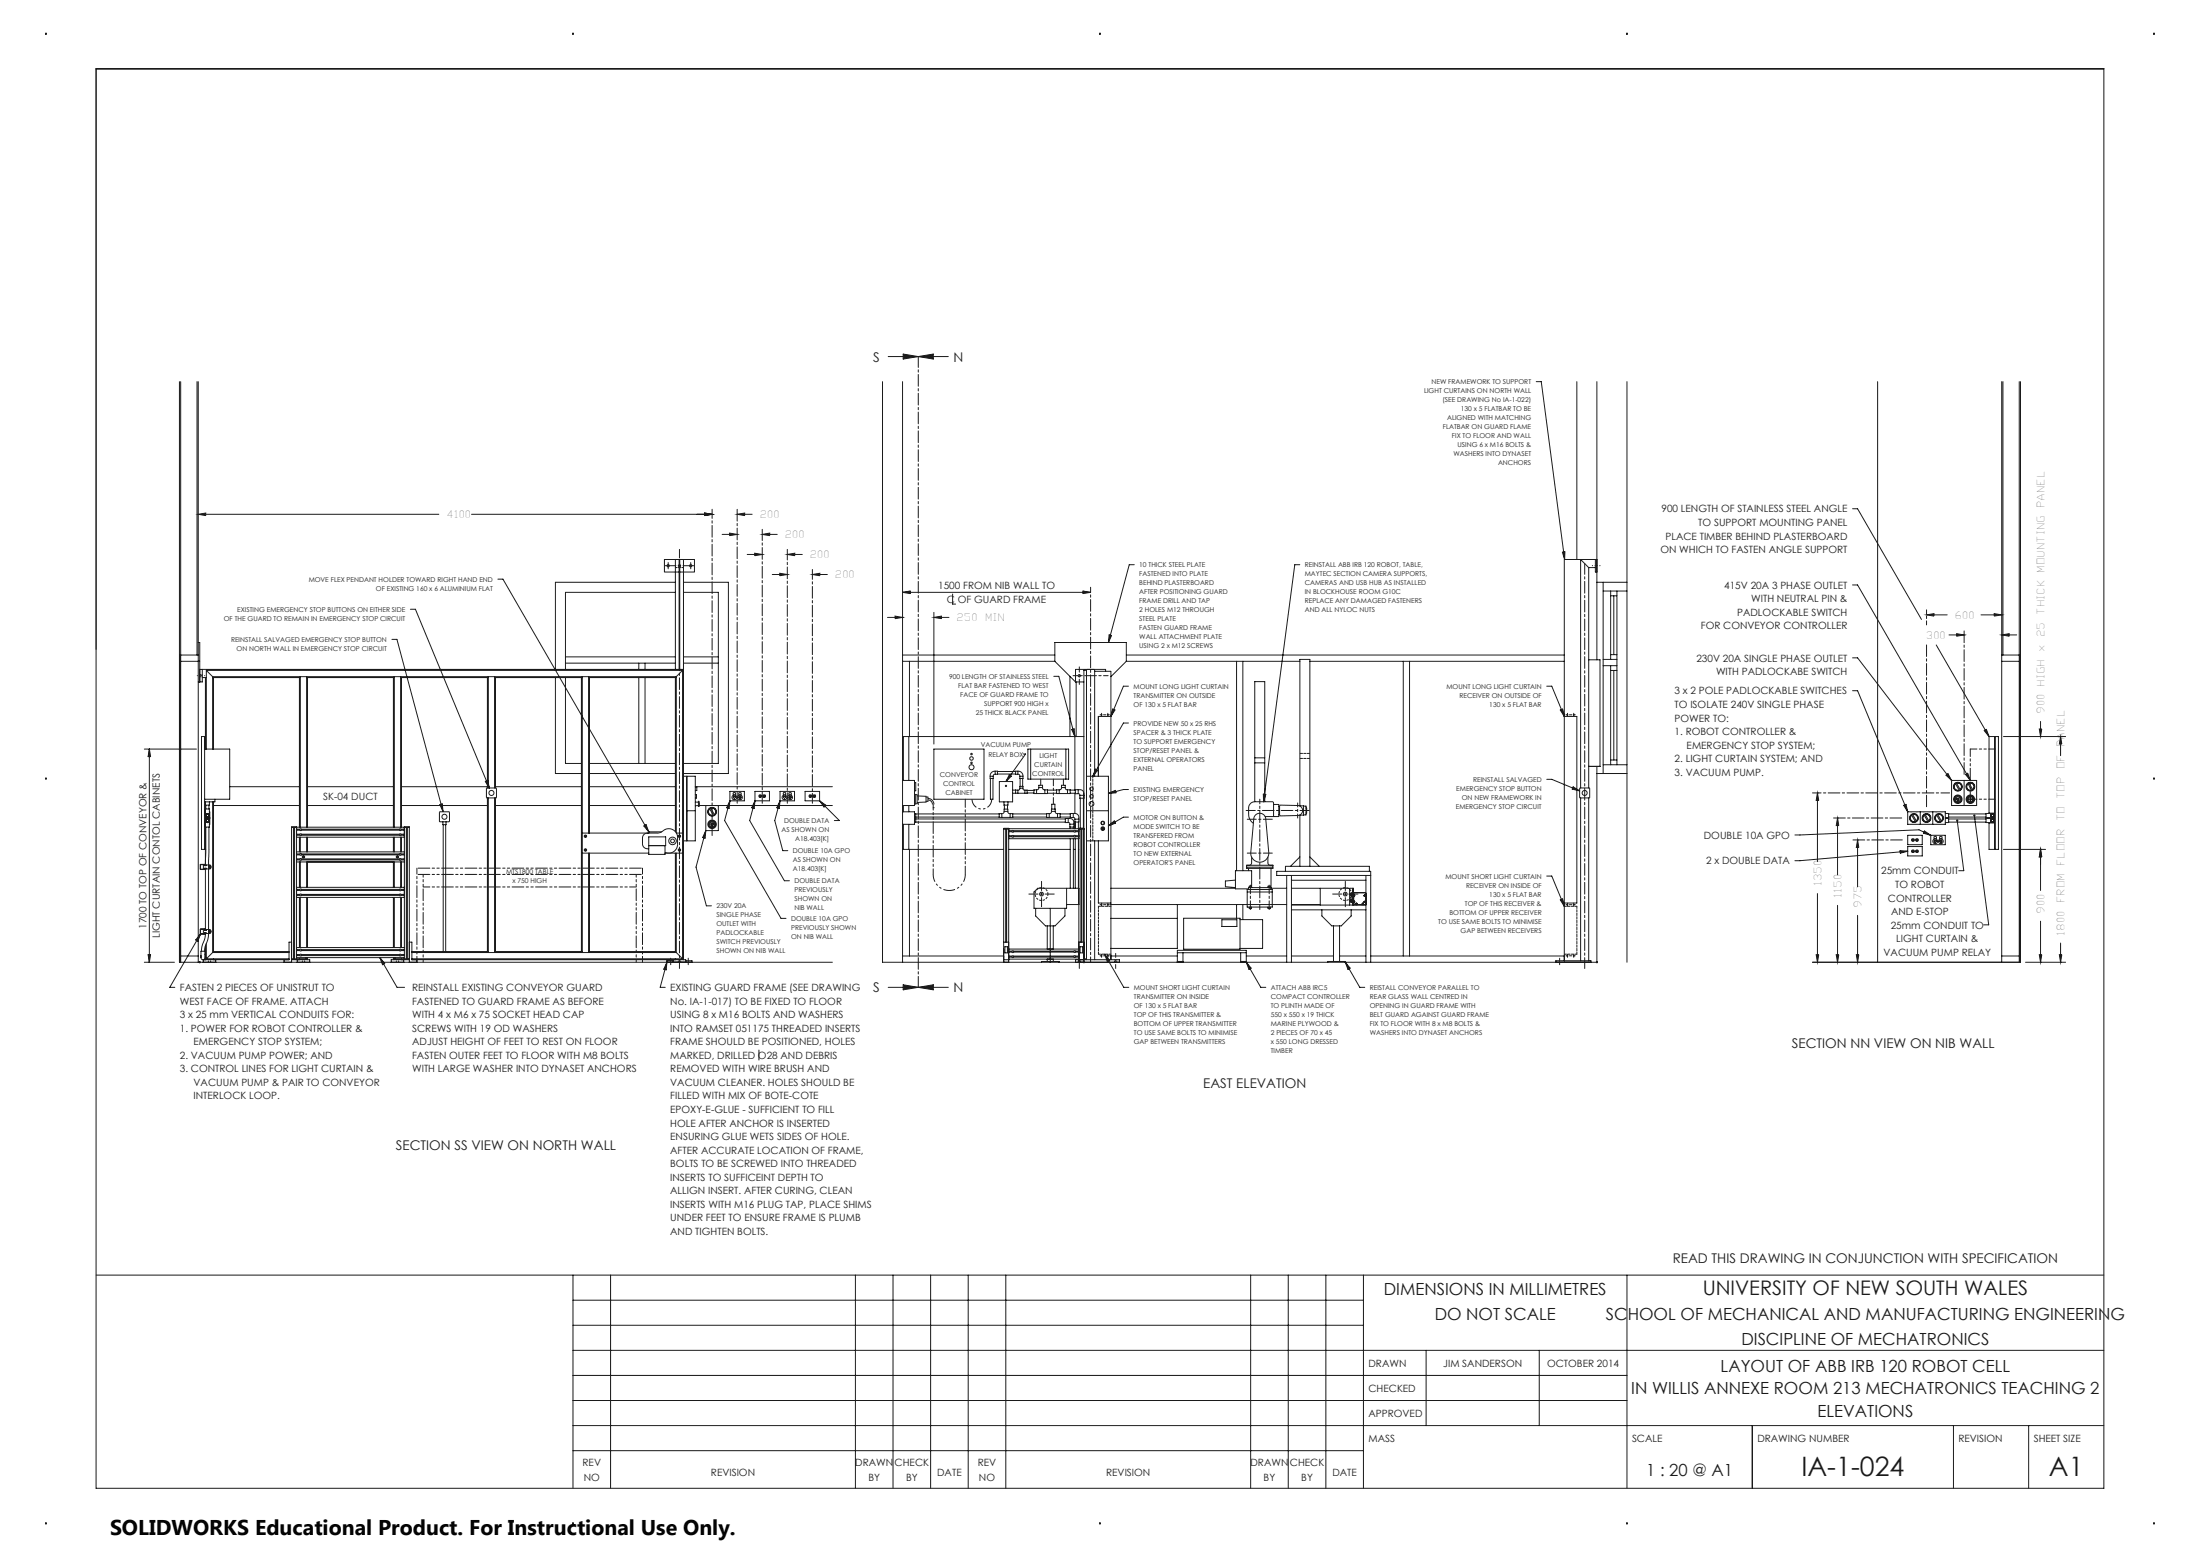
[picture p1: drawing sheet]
<svg xmlns="http://www.w3.org/2000/svg" width="1189mm" height="841mm" viewBox="0 0 1189 841" stroke-linecap="round" stroke-linejoin="round" font-family="sans-serif">
<g fill="none" stroke="#191924" stroke-width=".54">
<path d="M24 18h1M24 18l1 1M25 18v1M25 18l-1 1M309 18h1M309 18l1 1M310 18v1M310 18l-1 1M594 18h1M594 18l1 1M594 18v1M595 18l-1 1"/>
<path d="M879 18h1M879 18l1 1M879 18v1M880 18l-1 1M1164 18h1M1164 18v1M52 37h1085v767h-1085zM480 193h33M488 191v3l16-3v3zM97 206v314h353M98 206v314M106 206v148"/>
<path d="M107 206v314M477 206v314h387M488 206v314M830 206h3l13 96M852 206v96M863 206v150M879 206v314M1015 206v314M1082 206v314M1082 206v148M1091 206v314M1092 206v314h-112"/>
<path d="M1001 275h3l34 60M844 298h2v4zM269 313h3l79 136M359 302h16v7h-16zM365 315h-65v47M365 320h-59v42M365 302v60M367 302v60M369 302v216M369 315h25v103h-25M369 320h19v92h-19M488 320h101"/>
<path d="M488 320l4-1v2zM585 319l4 1-4 1zM613 305h-3l-11 42M702 305h-2l-17 128M846 302h17M846 302l-1 217M859 307h3M859 307v119M859 307l-5-5v124M862 302v7h1M863 315h16M866 315v103"/>
<path d="M866 319h13M870 319v37M874 319v94M1001 316h3l61 106M222 329h3l39 97M505 331v71M515 321v5h1M870 322h4M872 322v32M97 354h10M97 354v166M98 357h10"/>
<path d="M107 347h1v21M212 345h3l24 93M306 358h59M306 355h59M345 358v4M349 358v4M369 358h19M369 355h19M488 357h82M488 354h82M492 357v41M570 357l11 11"/>
<path d="M570 357v-10h39v10M599 343h2l-2 4zM609 357h94M609 354h236M609 357l-9 8M668 357v113M672 357v113M708 357h137M758 357v159M762 357v159M859 356h6v58h-6M866 360h8"/>
<path d="M866 356h8M870 360v53M870 354h4M1001 355h3l51 67M1046 348l29 50M1082 357h9M1082 354h10M1092 354v166M108 362h261l-4 4M109 362v6h-2M109 366h3M111 366v39"/>
<path d="M112 362h257v156M112 362v43M112 362l3 3M115 366h47M115 365v40M115 365h251v85h3M115 366v39M162 366v81M162 365v82M166 366h47M166 365v82M166 366v81"/>
<path d="M213 366v81M213 365v82M216 366h48M216 365v82M217 366v81M263 366v60M264 365v61M267 366h48M267 365v61M268 366v60M300 366v52h14M306 366v46h8"/>
<path d="M314 366v148M315 365v150M318 366h47M318 365v85M319 366v84M345 366v46M349 366v46M365 366v83M570 365h2l9 33M578 365v33M581 368h5M582 368v30"/>
<path d="M587 362h-1v158M588 362h-1v156M591 362h1v57M592 363h8v155M598 363v-1h-17v6M610 371h-3l-7 16M836 371h3l6 16M870 362h4M872 362v49M1001 373h3l27 65M111 398v61M111 398h-2v61h2"/>
<path d="M488 398h98M488 398v24M491 398v24M579 394h2v4zM581 398v29M600 387h-6v32M601 383h2l-3 4zM610 391h-3l-16 28M843 383h2v4zM845 387h7v101h-7M1072 395l2-1 1 4zM1075 398h5v61h-5v-15"/>
<path d="M1075 398v41M1078 398v61M1083 398h33M78 405h28M81 405v4h-1zM81 405v115M111 405h13v27h-13M319 418h46M319 412h46M369 419h7v35h-7M371 419v35M505 405h27v27h-27z"/>
<path d="M535 419h2M538 417v1M539 418h10M539 417h10M546 418l1 1-3 3zM549 417h1a2.6 2.6 0 0 1 3 2v1h-2v-2h-2zM550 417v1M551 419h2M553 407h1l-10 15M556 405h22v16h-22zM557 405v16M576 405v16"/>
<path d="M587 419h12v35h-12M592 415l1 1-2 3zM678 412h6M678 409h6M863 414v106M863 418h16M866 413h13M870 411h4M1052 419l1-1 2 4zM1062 418h1l2 4zM24 421h1M24 420l1 1"/>
<path d="M25 420v1M25 420l-1 1M111 437h2v10h-2M111 433v35M111 435v2M113 435v2M113 439v6M113 433v2h-2M115 433v82M115 435h47M116 432v1h-5M124 425h38"/>
<path d="M166 435h47M166 425h47M217 435h46M217 425h46M238 439l5-1v6h-5zM238 435l1-1v4zM262 422h2v4zM263 431h5M263 426h5M263 426v5M263 431v83M264 431v84"/>
<path d="M267 431v84M268 435h46M268 431v83M268 425h46M268 426v5M319 435h46M319 425h46M371 438h5M376 433h1M376 435h1M376 425h1v2h-1M376 425h74"/>
<path d="M376 429v2M378 436h.1M378 433h.1M378 433v3M378 435h72M381 435v14M384 437l2 3M384 437a1.9 1.9 0 0 0-1 2 1.9 1.9 0 0 0 3 1M384 436l2 4M384 437a1.9 1.9 0 0 1 3 1 1.9 1.9 0 0 1-1 2M388 435v14h-7M394 433l-2 10 30 53h3"/>
<path d="M394 427h8v6h-8zM394 433v4l-1-1zM396 430v1zM397 431v1zM397 430v1zM397 430h.1M400 430h.1M400 430l-1 1zM400 431v1zM400 430l1 1zM408 427h8v6h-8zM408 433v4l-2-1z"/>
<path d="M408 433l-3 10 19 33h3M410 430h1zM411 430h.1M413 430h.1M422 427h7v6h-7zM422 433l-3 10 4 16h3M422 433l-1 4-1-1zM423 431h.1M424 430h.1M424 430l-1 1M424 431v1zM424 430l1 1z"/>
<path d="M426 431h.1M427 430l-1 1zM427 431h.1M427 432h.1M427 431v1M427 430l1 1zM428 431h.1M435 427h8v6h-8zM438 430h.1M440 430h1h-1zM440 430h.1M443 433l11 10h-3"/>
<path d="M443 433l3 2-1 1zM488 422h6v13h-6M488 438h6v7h-6M488 435v3M491 435v3M494 440h46M494 423h1v4h-1M495 440v4M504 436h.1M535 420h2v-2h2v-1h-1a2.5 2.5 0 0 0-3 2v13h2v-12M540 422h7v11h-7zM541 439v3"/>
<path d="M543 433v2h2v-2M543 438h2M543 435v2M545 435v4h2v3h-7v-3h2l1-2h2M546 439v3M547 427h4v-2h2v2h2v1M547 440h19M549 427v1M550 427v1M551 426h2M551 420v5M553 420v5"/>
<path d="M554 427v1M555 427h4M559 427l2-1v-2h2l1 2 2 1v2h-7zM559 428h-12M560 427v2M561 425h2M565 427v2M566 439h2v-2h2l1 2h2v3h-7zM566 427h5M566 428h5M567 439v3M568 438h2"/>
<path d="M568 437v-3h2v3M571 427l2-1 1-2h2v2l2 1v2h-7zM572 439v3M572 427v2M573 440h5M574 425h2M577 427v2M578 427h3M578 428h3M580 439v3M581 428v11M581 439h-3v3h2h1v6"/>
<path d="M581 439l2 2v3h-2M583 427v2M584 430h2M584 431v16M586 431v16M586 429l-1-2h-4v2h2l1 2h2M587 438h12M599 429l4-2v1zM610 426h-3l-8 3M678 433v-65h6v65M678 433h10v8M678 433a3 3 0 0 0-3 3v4a6 6 0 0 0 2 5"/>
<path d="M683 429h1l-1 4zM688 435h3v6h-7M691 436h1M692 436v4M692 436v-1h9a2.7 2.7 0 0 1 3 3 2.7 2.7 0 0 1-3 2l-9 1v-1M702 435h2v5M703 435v-79h5v112M704 435h2v5h-4M706 436v3M836 421h3l15 6M850 425l4 2-4-1zM854 426h5v5h-5"/>
<path d="M854 426v5M854 431v88M859 431v88M1029 435l1-1 1 4zM1031 438h20v7h-20zM1034 440l2 4M1038 438v7M1040 440l3 4M1045 438v7M1047 440l2 4M1051 439h2v3h-2M1053 440h20"/>
<path d="M1055 422h13v13h-13zM1057 423l2 4M1057 423a1.9 1.9 0 0 0-1 3 1.9 1.9 0 0 0 3 1M1057 423a1.9 1.9 0 0 1 3 1 1.9 1.9 0 0 1-1 2M1058 431v1zM1058 432v1zM1058 431l1 1zM1062 422v13M1064 423l2 4M1064 423a1.9 1.9 0 0 0-1 3 1.9 1.9 0 0 0 3 1M1064 431a1.4 1.4 0 0 1 2 0 1.4 1.4 0 0 1 0 2l-2-1zM1064 423a1.9 1.9 0 0 1 3 1 1.9 1.9 0 0 1-1 2"/>
<path d="M1075 439h3M1078 439h-5v3h4M1164 421h1M1164 420v1M111 447v20M112 442h1M113 447v58l-1 5M158 447h2M159 447v71M160 447v71h-2M160 451h2M160 448h2"/>
<path d="M160 447h59M160 452h59M160 447h-2v73M162 452v8M163 451h53M163 448h53M166 452v8M213 452v8M216 452v8M217 451h2M217 448h2M217 452v8"/>
<path d="M219 447v71h2M219 447h2M219 447h2v73M220 447v71M239 444v1h2v-1M240 445v69M241 445v69M315 450h40l3-1a5 5 0 0 1 5-1 5 5 0 0 1 3 4v4a5 5 0 0 1-7 4M316 451l1 1zM317 459h.1M348 446l1-1 2 4zM350 450a2.7 2.7 0 0 0-3 3v3a2.7 2.7 0 0 0 3 2h1"/>
<path d="M351 457h9v-5h-9v9h8v-4M351 449v1M351 449h7M367 451v1zM367 459h.1M381 449l-5 19 6 21h2M381 449v4l-1-1zM384 445h.1M385 446h.1M385 445h.1M488 459h54M488 445v14"/>
<path d="M491 445v14M492 459v57M494 444h82M495 441h45M495 442h81M542 448h3M544 448v61M545 459h33M545 453h38M545 448v72M545 449h2M545 451h2"/>
<path d="M545 452h2M545 448h38M545 448h-3v72M547 441h19M548 451h32M548 449h32M548 452h32M573 441h5M576 442h2l2 1v4h-2v-3h-2zM577 442v2M578 445h2M578 447v1"/>
<path d="M578 453v27M580 459h1M580 447v1M580 453v27M581 442h2M581 444v4M581 453v27M581 449h2M581 451h2M581 452h2M583 459h.1M583 444v4"/>
<path d="M583 453v27M583 448v72M583 448h3M584 448v61M585 448v61M586 447l-3 1M586 447v1M592 454v64M594 454v34h6M596 447v1zM599 446l3-3 1 2zM610 441h-3l-8 5"/>
<path d="M679 440a3 3 0 0 1 3 0 3 3 0 0 1 2 2l2 18a5 5 0 0 1-5 6 5 5 0 0 1-5-6l2-18zM691 440h1M703 440v28M970 451l67-3 6 3M1027 459l4 1-4 1zM1031 451h8v5h-8zM1031 457h8v5h-8zM1031 460l-61 5M1033 440l2 4M1033 440a1.9 1.9 0 0 0 0 3 1.9 1.9 0 0 0 2 1M1033 453h1v1h-1zM1033 460h1z"/>
<path d="M1034 454h.1M1034 440a1.9 1.9 0 0 1 2 1 1.9 1.9 0 0 1 0 2M1036 453v1zM1036 460h.1M1040 440l2 4M1040 440a1.9 1.9 0 0 0 0 3 1.9 1.9 0 0 0 2 1M1040 449l3 2-3-1zM1041 440a1.9 1.9 0 0 1 2 1 1.9 1.9 0 0 1-1 2M1043 451h8v5h-8zM1045 454h.1M1046 455h.1M1046 454h1z"/>
<path d="M1047 440a1.9 1.9 0 0 0-1 3 1.9 1.9 0 0 0 3 1M1047 440a1.9 1.9 0 0 1 3 1 1.9 1.9 0 0 1-1 2M1048 454h.1M1049 454h-1zM1049 455h.1M1049 454h1M1051 442h2v2h-2M1053 441h20M1053 442h20M1053 444h20M1058 443l3 27h-2M1067 440l8 60h-3"/>
<path d="M1077 442h-4v2h5M1083 459h23M111 468l2-1a1.2 1.2 0 0 1 1 1 1.2 1.2 0 0 1-1 1h-2M111 467h.1M111 467v1M111 469h.1M111 467h-1v2M111 467h-3v2h3M111 468v-1h-3v3h3v-1M111 469v33M113 468h1v1h-1zM113 468l1 1"/>
<path d="M160 460h59M160 479h59M160 466h59M160 461h2M160 462h2M160 464h2M162 466v13M163 461h53M163 462h53M163 464h53M164 463h.1M166 466v13"/>
<path d="M213 466v13M215 463h.1M216 466v13M217 461h2M217 462h2M217 464h2M217 466v13M315 461h36M318 461v54M319 461v53M359 461h10M365 461v54"/>
<path d="M366 461v54M576 480v11h-17v-9l2-2h22M600 480h68M668 475l-6 1v3h6M674 467h14v2h-14zM674 468h14M675 469v1M676 479h-1M676 463v4h-1M676 479v-9h-8v10h7M685 463v4h2M685 479h1h1"/>
<path d="M687 480h8M687 469v11M687 479h-12v1M695 471v-3h45v3M695 473v47M698 480h31M698 473v47M698 475h40M703 463l-6 5M708 463l5 5M714 480v9M731 480v9"/>
<path d="M738 473v47M741 473h-51v-2h51v49M836 473h3l6 17M1034 460h.1M160 480h2M160 483h2M160 484h2M160 481h2M160 485h59M162 485v27M163 480h53M163 483h53"/>
<path d="M163 484h53M163 481h53M166 485v27M213 485v27M216 485v27M217 480h2M217 483h2M217 484h2M217 481h2M217 485v27M560 491v4l5 5h5l6-5v-4M568 491v29"/>
<path d="M576 489h7M600 489h95M600 496h36M636 489v23h-36M640 496h30v17h-30zM660 497h8v3h-8zM668 489v7M670 497h12v15h-12M672 489v8M674 480h14v10h-14zM674 482h14M675 490v1h1v-1"/>
<path d="M685 490v1h1l1-1M698 489h16M698 489h40M698 491h40M714 491v4l6 5h5l5-5v-4M729 489l1-9h1v9M730 483h1zM730 486l1 1zM730 484h.1M730 487h.1M730 484h1M730 487h1"/>
<path d="M730 484v-1v-1l1 1v1M730 487v-1h1v2M730 483h.1M731 484h.1M731 487h.1M731 483v1M731 483h.1M731 488h.1M731 483l1-1 6 1M731 488l1 1M732 483v1M732 487v1"/>
<path d="M732 482h6v7h-6zM732 483h.1M732 484h.1M732 487h.1M732 489h.1M733 488l1 1M733 488h.1M733 488v1M734 489h.1M736 489h.1M736 488l1 1M736 488v1"/>
<path d="M736 488h1M736 488h.1M737 488h.1M737 489h.1M737 484h1M737 484h.1M737 487h.1M737 487h1M738 484h.1M738 487h.1M738 483v1M738 487v1"/>
<path d="M738 483h.1M738 488h.1M738 488v1M843 486h2v4zM78 520h16M80 516h1v4zM98 516h9M108 519v1M108 505l-16 28h2M108 505l-1 3h-1zM110 502v2h1M111 502h2a1.2 1.2 0 0 1 1 1 1.2 1.2 0 0 1-1 1h-2"/>
<path d="M111 502h.1M111 504h.1M111 502h-3v2h3M111 502h-3v2l3 1v-1M111 515h.1M111 517l-1 1h-1v-4h2v4M111 504l-2 10M111 511v7M112 518h44M112 510v8M112 510l-1 4M113 503h1l-1 1z"/>
<path d="M114 503h-1l1 1M115 515h41M115 515l-3 3M115 514h41M115 518h.1M117 518v2M153 518v2M158 509h-2v9h-46v2M158 518h9v2M160 518h6M160 513h2M160 516h2"/>
<path d="M160 517h59M160 512h59M161 518v2M162 518h.1M163 513h53M163 516h53M165 517l1 1M166 517v1M205 517l10 16h4M205 517l3 3-1 1zM213 517v1M213 518h6"/>
<path d="M214 517l-1 1M217 513h2M217 516h2M217 518h.1M218 518v2M221 518h-10v2M221 509h2v9h148v2M223 518h146M223 515h143M223 514h41M225 518v2M267 514h48"/>
<path d="M318 514h47M360 520l-3 13h3M360 520v4h-1zM364 519h-4v1M364 518v2M365 518h.1M366 515l3 3M371 519h3v1M488 516h54M542 518h3M542 509h3M543 511h1v4h-1z"/>
<path d="M545 516h2M545 513h38M545 518h38M545 514h2M545 517h2M548 516h32M548 514h32M548 517h32M563 520v-1h9v1M566 500v13M566 518v1M569 500v13"/>
<path d="M569 518v1M581 516h2M581 520v-2h24v2M581 514h2M581 517h2M583 509h3M584 511h1v4h-1zM585 519l1 1M586 518h1M586 519l-1 1M597 515l10 18h3M597 515l3 4h-2z"/>
<path d="M600 516h36M636 519h3M636 520v-7h38v7M636 515h38M639 515v5M671 519h3M671 515v5M674 516h21M674 520l7 13h3M674 520l2 3-1 1zM698 516h23M718 520v-1h9v1"/>
<path d="M721 500v19M724 516h14M724 500v19M727 520l8 13h3M727 520l3 3-1 1zM741 516h104M841 520v-1h19v1M863 519v1M1082 516h9M1095 520h21M480 533h33M488 532v3l16-3v3z"/>
<path d="M410 567v6M52 689h1085M310 689v115M330 689v115M462 689v115M483 689v115M503 689v115M523 689v115M544 689v115M676 689v115M696 689v115M717 689v115"/>
<path d="M737 689v115M879 689v115M310 716h427M310 702h427M310 729h827M771 729v41M832 729v41M310 743h569M310 756h569M310 770h827M947 770v34M1056 770v34"/>
<path d="M1096 770v34M310 784h427M24 823h1M25 822v1M25 823h-1M309 823h1M310 822v1M310 823h-1M594 823h1M594 822v1M595 823h-1M879 823h1"/>
<path d="M879 822v1M880 823h-1M1164 823h1M1164 823h.1M1164 822v1"/>
<circle cx="361" cy="306" r=".6"/>
<circle cx="373" cy="306" r=".6"/>
<circle cx="583" cy="365" r=".6"/>
<circle cx="595" cy="386" r=".2"/>
<circle cx="599" cy="386" r=".2"/>
<circle cx="847" cy="386" r=".2"/>
<circle cx="851" cy="386" r=".2"/>
<circle cx="525" cy="412" r=".4"/>
<circle cx="525" cy="407" r=".4"/>
<circle cx="525" cy="410" r=".9"/>
<circle cx="525" cy="414" r="1.4"/>
<circle cx="266" cy="428" r="1.4"/>
<circle cx="385" cy="438" r="2.4"/>
<circle cx="385" cy="438" r="2.1"/>
<circle cx="397" cy="431" r="1.3"/>
<circle cx="397" cy="429" r=".7"/>
<circle cx="400" cy="431" r="1.3"/>
<circle cx="400" cy="429" r=".7"/>
<circle cx="411" cy="430" r=".7"/>
<circle cx="413" cy="430" r=".7"/>
<circle cx="424" cy="431" r="1.3"/>
<circle cx="424" cy="429" r=".7"/>
<circle cx="427" cy="429" r=".7"/>
<circle cx="427" cy="431" r="1.3"/>
<circle cx="438" cy="430" r=".7"/>
<circle cx="440" cy="430" r=".7"/>
<circle cx="544" cy="424" r=".3"/>
<circle cx="590" cy="434" r="1.3"/>
<circle cx="590" cy="426" r="1"/>
<circle cx="590" cy="430" r=".9"/>
<circle cx="856" cy="428" r="1.4"/>
<circle cx="1058" cy="425" r="2.4"/>
<circle cx="1058" cy="432" r="1.3"/>
<circle cx="1058" cy="432" r="1.9"/>
<circle cx="1058" cy="432" r="2.3"/>
<circle cx="1058" cy="425" r="2.1"/>
<circle cx="1064" cy="432" r=".2"/>
<circle cx="1065" cy="425" r="2.4"/>
<circle cx="1065" cy="431" r=".2"/>
<circle cx="1065" cy="432" r=".2"/>
<circle cx="1065" cy="433" r=".2"/>
<circle cx="1065" cy="432" r="1.9"/>
<circle cx="1065" cy="432" r="2.3"/>
<circle cx="1065" cy="425" r="2.1"/>
<circle cx="1066" cy="432" r=".2"/>
<circle cx="112" cy="441" r=".8"/>
<circle cx="112" cy="443" r=".7"/>
<circle cx="112" cy="443" r=".8"/>
<circle cx="112" cy="441" r=".7"/>
<circle cx="112" cy="443" r="1.1"/>
<circle cx="112" cy="440" r="1.1"/>
<circle cx="163" cy="448" r=".5"/>
<circle cx="163" cy="451" r=".5"/>
<circle cx="216" cy="448" r=".5"/>
<circle cx="216" cy="451" r=".5"/>
<circle cx="240" cy="441" r="1.4"/>
<circle cx="316" cy="452" r=".6"/>
<circle cx="316" cy="459" r=".6"/>
<circle cx="316" cy="452" r=".3"/>
<circle cx="316" cy="459" r=".3"/>
<circle cx="363" cy="454" r="1"/>
<circle cx="363" cy="454" r="2"/>
<circle cx="367" cy="452" r=".6"/>
<circle cx="367" cy="459" r=".6"/>
<circle cx="367" cy="452" r=".3"/>
<circle cx="367" cy="459" r=".3"/>
<circle cx="385" cy="445" r="2.3"/>
<circle cx="385" cy="445" r="1.9"/>
<circle cx="385" cy="445" r="1.3"/>
<circle cx="547" cy="449" r=".5"/>
<circle cx="547" cy="452" r=".5"/>
<circle cx="581" cy="449" r=".5"/>
<circle cx="581" cy="452" r=".5"/>
<circle cx="596" cy="445" r=".8"/>
<circle cx="596" cy="448" r=".6"/>
<circle cx="596" cy="448" r="1"/>
<circle cx="596" cy="445" r="1"/>
<circle cx="1034" cy="454" r=".7"/>
<circle cx="1034" cy="460" r=".7"/>
<circle cx="1034" cy="442" r="2.4"/>
<circle cx="1034" cy="442" r="2.1"/>
<circle cx="1036" cy="460" r=".7"/>
<circle cx="1036" cy="454" r=".7"/>
<circle cx="1041" cy="442" r="2.4"/>
<circle cx="1041" cy="442" r="2.1"/>
<circle cx="1046" cy="454" r="1.3"/>
<circle cx="1046" cy="452" r=".7"/>
<circle cx="1048" cy="442" r="2.4"/>
<circle cx="1048" cy="442" r="2.1"/>
<circle cx="1049" cy="452" r=".7"/>
<circle cx="1049" cy="454" r="1.3"/>
<circle cx="1058" cy="443" r=".3"/>
<circle cx="1067" cy="441" r=".3"/>
<circle cx="1077" cy="443" r=".7"/>
<circle cx="1077" cy="441" r=".7"/>
<circle cx="1077" cy="440" r="1.1"/>
<circle cx="1077" cy="443" r="1.1"/>
<circle cx="1077" cy="441" r=".8"/>
<circle cx="1077" cy="443" r=".8"/>
<circle cx="113" cy="468" r=".4"/>
<circle cx="163" cy="464" r=".5"/>
<circle cx="163" cy="461" r=".5"/>
<circle cx="164" cy="463" r=".6"/>
<circle cx="164" cy="463" r=".3"/>
<circle cx="215" cy="463" r=".6"/>
<circle cx="215" cy="463" r=".3"/>
<circle cx="216" cy="464" r=".5"/>
<circle cx="216" cy="461" r=".5"/>
<circle cx="163" cy="483" r=".5"/>
<circle cx="163" cy="481" r=".5"/>
<circle cx="216" cy="483" r=".5"/>
<circle cx="216" cy="481" r=".5"/>
<circle cx="563" cy="483" r="1"/>
<circle cx="595" cy="489" r=".2"/>
<circle cx="599" cy="489" r=".2"/>
<circle cx="727" cy="483" r="1"/>
<circle cx="730" cy="483" r=".2"/>
<circle cx="730" cy="487" r=".2"/>
<circle cx="730" cy="486" r=".3"/>
<circle cx="847" cy="489" r=".2"/>
<circle cx="851" cy="489" r=".2"/>
<circle cx="113" cy="503" r=".4"/>
<circle cx="163" cy="513" r=".5"/>
<circle cx="163" cy="516" r=".5"/>
<circle cx="216" cy="513" r=".5"/>
<circle cx="216" cy="516" r=".5"/>
<circle cx="547" cy="517" r=".5"/>
<circle cx="547" cy="514" r=".5"/>
<circle cx="581" cy="514" r=".5"/>
<circle cx="581" cy="517" r=".5"/>
<circle cx="595" cy="516" r=".2"/>
<circle cx="599" cy="516" r=".2"/>
<circle cx="847" cy="516" r=".2"/>
<circle cx="851" cy="516" r=".2"/>
</g>
<path d="M365 306v1M369 307v-1M566 483a3 3 0 0 0-5-3 3 3 0 0 0 0 6 3 3 0 0 0 5-3M731 483a3 3 0 0 0-6-3 3 3 0 0 0 0 6 3 3 0 0 0 6-3" fill="none" stroke="#191924" stroke-width=".54" stroke-dasharray="1.3 .6" stroke-dashoffset=".3" stroke-linecap="butt"/>
<path d="M368 306l-1-1v1h1" fill="none" stroke="#191924" stroke-width=".54" stroke-dasharray="1.3 .6" stroke-dashoffset=".6" stroke-linecap="butt"/>
<path d="M504 435a2.4 2.4 0 0 0-2-3M505 435a3 3 0 0 0-3-4" fill="none" stroke="#191924" stroke-width=".54" stroke-dasharray="6.3 1.3 1.3 1.3 1.3 1.3" stroke-linecap="butt"/>
<path d="M504 472a9 9 0 0 0 9 9 9 9 0 0 0 9-9" fill="none" stroke="#191924" stroke-width=".54" stroke-dasharray="6.3 1.3 1.3 1.3 1.3 1.3" stroke-dashoffset="2.3" stroke-linecap="butt"/>
<path d="M525 432a5 5 0 0 0 6 5 5 5 0 0 0 5-5" fill="none" stroke="#191924" stroke-width=".54" stroke-dasharray="6.3 1.3 1.3 1.3 1.3 1.3" stroke-dashoffset="1.2" stroke-linecap="butt"/>
<path d="M359 306h16M496 533v-340M856 523v-219" fill="none" stroke="#191924" stroke-width=".54" stroke-dasharray="6.3 1.3 1.3 1.3" stroke-dashoffset=".5"/>
<g fill="none" stroke="#191924" stroke-width=".54" stroke-dasharray="6.3 1.3 1.3 1.3">
<path d="M361 307v-3M373 307v-3M595 387v-2M599 387v-2M847 387v-2M851 387v-2M398 434v-159M595 489v-1M599 489v-1M729 486h2M731 483h-2M732 484h-2"/>
<path d="M732 487h-2M733 489v-1M737 489v-1M738 484h-1M738 487h-1M847 489v-1M851 489v-1M595 517v-2M599 517v-2M847 517v-2M851 517v-2M362 521v-3"/>
<path d="M372 521v-3M843 521v-3"/>
</g>
<path d="M861 306h4M111 365h-4" fill="none" stroke="#191924" stroke-width=".54" stroke-dasharray="6.3 1.3 1.3 1.3" stroke-dashoffset="6.2"/>
<path d="M583 370v-10M589 520v-203" fill="none" stroke="#191924" stroke-width=".54" stroke-dasharray="6.3 1.3 1.3 1.3" stroke-dashoffset="3.5"/>
<path d="M583 523v-6" fill="none" stroke="#191924" stroke-width=".54" stroke-dasharray="6.3 1.3 1.3 1.3" stroke-dashoffset="3.2"/>
<path d="M1041 338v-9M701 434v8M603 523v-8" fill="none" stroke="#191924" stroke-width=".54" stroke-dasharray="6.3 1.3 1.3 1.3" stroke-dashoffset="4.2"/>
<path d="M580 365h19M681 432v59" fill="none" stroke="#191924" stroke-width=".54" stroke-dasharray="6.3 1.3 1.3 1.3" stroke-dashoffset="3.9"/>
<path d="M673 438h35M385 451v-176M556 483h14M563 490v-14M720 483h14M727 490v-14" fill="none" stroke="#191924" stroke-width=".54" stroke-dasharray="6.3 1.3 1.3 1.3" stroke-dashoffset="1.4"/>
<path d="M730 482v5" fill="none" stroke="#191924" stroke-width=".54" stroke-dasharray="6.3 1.3 1.3 1.3" stroke-dashoffset="5.5"/>
<path d="M1054 428h-74M676 478v13M686 478v13" fill="none" stroke="#191924" stroke-width=".54" stroke-dasharray="6.3 1.3 1.3 1.3" stroke-dashoffset="1.7"/>
<path d="M674 443h14M674 461h14" fill="none" stroke="#191924" stroke-width=".54" stroke-dasharray="6.3 1.3 1.3 1.3" stroke-dashoffset="1.5"/>
<path d="M595 386h5M846 386h5M595 489h5M846 489h5M595 516h5M846 516h5" fill="none" stroke="#191924" stroke-width=".54" stroke-dasharray="6.3 1.3 1.3 1.3" stroke-dashoffset="5.7"/>
<path d="M1028 454h-27" fill="none" stroke="#191924" stroke-width=".54" stroke-dasharray="6.3 1.3 1.3 1.3" stroke-dashoffset="-.2"/>
<path d="M1062 419v-79M1028 442h-38" fill="none" stroke="#191924" stroke-width=".54" stroke-dasharray="6.3 1.3 1.3 1.3" stroke-dashoffset="-.6"/>
<path d="M1041 436v-88" fill="none" stroke="#191924" stroke-width=".54" stroke-dasharray="6.3 1.3 1.3 1.3" stroke-dashoffset=".1"/>
<path d="M367 523v-226" fill="none" stroke="#191924" stroke-width=".54" stroke-dasharray="6.3 1.3 1.3 1.3" stroke-dashoffset="1.8"/>
<path d="M412 434v-148" fill="none" stroke="#191924" stroke-width=".54" stroke-dasharray="6.3 1.3 1.3 1.3" stroke-dashoffset=".3"/>
<path d="M426 434v-137" fill="none" stroke="#191924" stroke-width=".54" stroke-dasharray="6.3 1.3 1.3 1.3" stroke-dashoffset=".7"/>
<path d="M439 434v-126" fill="none" stroke="#191924" stroke-width=".54" stroke-dasharray="6.3 1.3 1.3 1.3" stroke-dashoffset="1"/>
<g fill="none" stroke="#191924" stroke-width=".54" stroke-dasharray="1.3 .6" stroke-dashoffset=".7">
<path d="M108 364h1M108 366h1M113 520v-2M114 520v-2M163 520v-2M165 520v-2M214 520v-2M215 520v-2M367 520v-2M368 520v-2M583 520v-2M584 520v-2"/>
<path d="M602 520v-2M604 520v-2"/>
</g>
<path d="M703 410h5M703 407h5" fill="none" stroke="#191924" stroke-width=".54" stroke-dasharray="1.3 .6" stroke-dashoffset="-.2"/>
<path d="M594 490v25M594 490h6M845 490h7M594 515h6M845 515h7M852 515v-25" fill="none" stroke="#191924" stroke-width=".54" stroke-dasharray="1.3 .6" stroke-dashoffset=".1"/>
<path d="M365 307h2M367 307h2" fill="none" stroke="#191924" stroke-width=".54" stroke-dasharray="1.3 .6" stroke-dashoffset=".8"/>
<path d="M591 454v-35" fill="none" stroke="#191924" stroke-width=".54" stroke-dasharray="1.3 .6" stroke-dashoffset=".3"/>
<path d="M1065 405v27" fill="none" stroke="#191924" stroke-width=".54" stroke-dasharray="6.3 1.3 1.3 1.3 1.3 1.3" stroke-dashoffset="2.3"/>
<path d="M1078 405h-13M569 434v-13M1078 432h-13M229 479h115" fill="none" stroke="#191924" stroke-width=".54" stroke-dasharray="6.3 1.3 1.3 1.3 1.3 1.3" stroke-dashoffset="2.8"/>
<g fill="none" stroke="#191924" stroke-width=".54" stroke-dasharray="6.3 1.3 1.3 1.3 1.3 1.3">
<path d="M495 429h-1M495 434h-1M495 434v-5M495 429h1M495 434h1M496 434v-5M496 430h4M496 433h4M500 433v-3M502 433v-2M502 431h-2M502 433h-2"/>
<path d="M562 424v-3M575 424v-3"/>
</g>
<path d="M522 432v40" fill="none" stroke="#191924" stroke-width=".54" stroke-dasharray="6.3 1.3 1.3 1.3 1.3 1.3" stroke-dashoffset="1.9"/>
<path d="M504 435v37" fill="none" stroke="#191924" stroke-width=".54" stroke-dasharray="6.3 1.3 1.3 1.3 1.3 1.3" stroke-dashoffset="3.3"/>
<path d="M225 469h122M225 472h122" fill="none" stroke="#191924" stroke-width=".54" stroke-dasharray="6.3 1.3 1.3 1.3 1.3 1.3" stroke-dashoffset="-.6"/>
<path d="M225 520v-51M347 520v-51" fill="none" stroke="#191924" stroke-width=".54" stroke-dasharray="6.3 1.3 1.3 1.3 1.3 1.3" stroke-dashoffset="3.2"/>
<path d="M229 520v-48M344 520v-48" fill="none" stroke="#191924" stroke-width=".54" stroke-dasharray="6.3 1.3 1.3 1.3 1.3 1.3" stroke-dashoffset="4.9"/>
<path d="M1062 418h1l2 4zM1052 419l1-1 2 4zM1029 435l1-1 1 4zM1072 395l2-1 1 4zM1040 449l3 2-3-1zM1027 459l4 1-4 1zM636 519h3v1h-3zM671 519h3v1h-3zM546 418l1 1-3 3zM80 516h1v4zM81 405v4h-1zM108 505l-1 3h-1zM488 320l4-1v2zM585 319v2l4-1zM205 517l3 3-1 1zM360 520l-1 4h1zM488 191l8 2-8 1zM496 193l8 1v-3zM496 533l8 2v-3zM488 532l8 1-8 2zM443 433l2 3 1-1zM422 433l-2 3 1 1zM408 433l-2 3 2 1zM394 433l-1 3 1 1zM381 449l-1 3 1 1zM262 422h2v4zM348 446l1-1 2 4zM599 446l3-3 1 2zM599 429l4-2v1zM592 415l1 1-2 3zM579 394l2 4v-4zM601 383h2l-3 4zM597 515l3 4h-2zM674 520l2 3-1 1zM727 520l3 3-1 1zM844 298l2 4v-4zM843 383l2 4v-4zM238 435l1-1v4zM850 425v1l4 1zM843 486l2 4v-4zM599 343v4l2-4zM683 429v4l1-4z" fill-rule="evenodd" fill="#191924"/>
<g fill="none" stroke="#191924" stroke-width=".54">
<path d="M107 278h.1M107 278l4-1v1zM111 278h126M255 278h126M381 277l4 1h-4zM385 278h.1M398 278h.1M398 278l4-1v1zM402 278h5M390 289h4M394 288l4 1h-4zM398 289h.1"/>
<path d="M404 299h4M408 299h4l-4 1zM412 289h.1M412 299h.1M412 289l4-1v1zM416 289h4M425 299h.1M425 299h5v1zM430 299h4M417 310h4M421 310h4l-4 1zM425 310h.1"/>
<path d="M439 310h.1M439 310h4v1zM443 310h4M480 333h4M484 333h4l-4 1zM488 333h.1M505 333h.1M505 333h4v1zM509 333h4M1041 332l4-1v2zM1041 332h.1M1045 332h7"/>
<path d="M1071 332h7M1078 331l4 1-4 1zM1082 332h.1M1053 343h4M1057 342l5 1-5 1zM1062 343h.1M1082 343l4-1v2zM1082 343h.1M1086 343h4M1102 394h1v4zM1103 398h.1M1103 390v4"/>
<path d="M1114 398v4h-1zM1114 398h.1M1114 402v6M982 428l1 4h-1zM982 432v33M982 428h.1M993 442l1 4h-2zM993 442h.1M993 446v27M1004 454l1 4h-2zM1004 454h.1M1004 458v21"/>
<path d="M1103 459v4h-1zM1103 459h.1M1103 463v18M982 483v33M993 489v27M1004 494v22M1103 498v18M982 516h1l-1 4zM982 520h.1M992 516h2l-1 4zM993 520h.1M1003 516h2l-1 4z"/>
<path d="M1004 520h.1M1102 516h1v4zM1103 520h.1M1113 516h1v4zM1114 520h.1M1114 509v7"/>
</g>
<g fill="#191924">
<path d="M1078 331l4 1-4 1zM1041 332l4 1v-2zM505 333l4 1v-1zM484 333h4l-4 1zM107 278h4v-1zM381 277l4 1h-4zM398 278h4v-1zM381 277l4 1h-4zM412 289h4v-1zM394 288l4 1h-4zM425 299l5 1v-1zM408 299h4l-4 1zM439 310l4 1v-1zM421 310h4l-4 1z"/>
<path d="M1102 516l1 4v-4zM1103 459v4h-1zM1113 516l1 4v-4zM1114 398v4h-1zM1003 516l1 4 1-4zM1004 454l1 4h-2zM992 516l1 4 1-4zM993 442l1 4h-2zM982 516v4l1-4zM982 428l1 4h-1zM1057 342l5 1-5 1zM1082 343l4 1v-2z"/>
<path d="M1102 394l1 4v-4zM1103 459v4h-1z"/>
</g>
<g font-size="14.4" fill="#191924">
<text x="974" y="797">IA-1-024</text>
<text x="1107" y="797">A1</text>
</g>
<text font-size="11.6" x="59" y="829">SOLIDWORKS Educational Product. For Instructional Use Only.</text>
<text font-size="10.8" fill="#191924" x="920" y="700">UNIVERSITY OF NEW SOUTH WALES</text>
<g font-size="9" fill="#191924">
<text x="748" y="700">DIMENSIONS IN MILLIMETRES</text>
<text x="775" y="713">DO NOT SCALE</text>
<text x="868" y="713">SCHOOL OF MECHANICAL AND MANUFACTURING ENGINEERING</text>
<text x="941" y="727">DISCIPLINE OF MECHATRONICS</text>
<text x="930" y="741">LAYOUT OF ABB IRB 120 ROBOT CELL</text>
<text x="882" y="753">IN WILLIS ANNEXE ROOM 213 MECHATRONICS TEACHING 2</text>
<text x="982" y="765">ELEVATIONS</text>
<text x="890" y="797">1 : 20 @ A1</text>
</g>
<g font-size="7.2" fill="#191924">
<text x="472" y="195">S</text>
<text x="515" y="195">N</text>
<text x="472" y="536">S</text>
<text x="515" y="536">N</text>
<text x="968" y="566">SECTION NN VIEW ON NIB WALL</text>
<text x="650" y="587">EAST ELEVATION</text>
<text x="214" y="621">SECTION SS VIEW ON NORTH WALL</text>
<text x="904" y="682">READ THIS DRAWING IN CONJUNCTION WITH SPECIFICATION</text>
</g>
<g font-size="5.6" fill="#191924">
<text x="1105" y="274" transform="rotate(-90 1105 274)">PANEL</text>
<text x="241" y="280">4100</text>
<text x="411" y="280">200</text>
<text x="424" y="291">200</text>
<text x="438" y="302">200</text>
<text x="1105" y="309" transform="rotate(-90 1105 309)">MOUNTING</text>
<text x="451" y="312">200</text>
<text x="517" y="336">250</text>
<text x="532" y="336">MIN</text>
<text x="1056" y="334">600</text>
<text x="1105" y="332" transform="rotate(-90 1105 332)">THICK</text>
<text x="1041" y="345">300</text>
<text x="1105" y="344" transform="rotate(-90 1105 344)">25</text>
<text x="1105" y="352" transform="rotate(-90 1105 352)">x</text>
<text x="1105" y="371" transform="rotate(-90 1105 371)">HIGH</text>
<text x="1105" y="386" transform="rotate(-90 1105 386)">900</text>
<text x="1116" y="403" transform="rotate(-90 1116 403)">PANEL</text>
<text x="1116" y="416" transform="rotate(-90 1116 416)">OF</text>
<text x="1116" y="432" transform="rotate(-90 1116 432)">TOP</text>
<text x="1116" y="444" transform="rotate(-90 1116 444)">TO</text>
<text x="1116" y="468" transform="rotate(-90 1116 468)">FLOOR</text>
<text x="984" y="479" transform="rotate(-90 984 479)">1350</text>
<text x="995" y="485" transform="rotate(-90 995 485)">1150</text>
<text x="1006" y="490" transform="rotate(-90 1006 490)">975</text>
<text x="1116" y="488" transform="rotate(-90 1116 488)">FROM</text>
<text x="1105" y="493" transform="rotate(-90 1105 493)">900</text>
<text x="1116" y="505" transform="rotate(-90 1116 505)">1800</text>
</g>
<g font-size="5.4" fill="#191924">
<text x="898" y="277">900 LENGTH OF STAINLESS STEEL ANGLE</text>
<text x="918" y="284">TO SUPPORT MOUNTING PANEL</text>
<text x="900" y="291">PLACE TIMBER BEHIND PLASTERBOARD</text>
<text x="897" y="299">ON WHICH TO FASTEN ANGLE SUPPORT</text>
<text x="932" y="318">415V 20A 3 PHASE OUTLET</text>
<text x="507" y="318">1500 FROM NIB WALL TO</text>
<text x="512" y="326">C OF GUARD FRAME</text>
<text x="946" y="325">WITH NEUTRAL PIN &amp;</text>
<text x="939" y="333">PADLOCKABLE SWITCH</text>
<text x="919" y="340">FOR CONVEYOR CONTROLLER</text>
<text x="917" y="357">230V 20A SINGLE PHASE OUTLET</text>
<text x="927" y="365">WITH PADLOCKABE SWITCH</text>
<text x="905" y="375">3 x 2 POLE PADLOCKABLE SWITCHES</text>
<text x="905" y="382">TO ISOLATE 240V SINGLE PHASE</text>
<text x="905" y="390">POWER TO:</text>
<text x="905" y="397">1. ROBOT CONTROLLER &amp;</text>
<text x="912" y="404">EMERGENCY STOP SYSTEM;</text>
<text x="905" y="412">2. LIGHT CURTAIN SYSTEM; AND</text>
<text x="905" y="419">3. VACUUM PUMP.</text>
<text x="175" y="432">SK-04 DUCT</text>
<text x="921" y="453">DOUBLE 10A GPO</text>
<text x="922" y="467">2 x DOUBLE DATA</text>
<text x="1017" y="472">25mm CONDUIT</text>
<text x="1024" y="480">TO ROBOT</text>
<text x="1020" y="487">CONTROLLER</text>
<text x="1022" y="494">AND E-STOP</text>
<text x="79" y="502" transform="rotate(-90 79 502)">1700 TO TOP OF CONVEYOR &amp;</text>
<text x="1022" y="502">25mm CONDUIT TO</text>
<text x="86" y="507" transform="rotate(-90 86 507)">LIGHT CURTAIN CONTOL CABINETS</text>
<text x="1025" y="509">LIGHT CURTAIN &amp;</text>
<text x="1018" y="516">VACUUM PUMP RELAY</text>
<text x="97" y="535">FASTEN 2 PIECES OF UNISTRUT TO</text>
<text x="223" y="535">REINSTALL EXISTING CONVEYOR GUARD</text>
<text x="362" y="535">EXISTING GUARD FRAME (SEE DRAWING</text>
<text x="97" y="543">WEST FACE OF FRAME. ATTACH</text>
<text x="223" y="543">FASTENED TO GUARD FRAME AS BEFORE</text>
<text x="362" y="543">No. IA-1-017) TO BE FIXED TO FLOOR</text>
<text x="97" y="550">3 x 25 mm VERTICAL CONDUITS FOR:</text>
<text x="223" y="550">WITH 4 x M6 x 75 SOCKET HEAD CAP</text>
<text x="362" y="550">USING 8 x M16 BOLTS AND WASHERS</text>
<text x="97" y="557">1. POWER FOR ROBOT CONTROLLER &amp;</text>
<text x="223" y="557">SCREWS WITH 19 OD WASHERS</text>
<text x="362" y="557">INTO RAMSET 051175 THREADED INSERTS</text>
<text x="105" y="565">EMERGENCY STOP SYSTEM;</text>
<text x="223" y="565">ADJUST HEIGHT OF FEET TO REST ON FLOOR</text>
<text x="362" y="565">FRAME SHOULD BE POSITIONED, HOLES</text>
<text x="97" y="572">2. VACUUM PUMP POWER; AND</text>
<text x="223" y="572">FASTEN OUTER FEET TO FLOOR WITH M8 BOLTS</text>
<text x="362" y="572">MARKED, DRILLED O28 AND DEBRIS</text>
<text x="97" y="579">3. CONTROL LINES FOR LIGHT CURTAIN &amp;</text>
<text x="223" y="579">WITH LARGE WASHER INTO DYNASET ANCHORS</text>
<text x="362" y="579">REMOVED WITH WIRE BRUSH AND</text>
<text x="105" y="587">VACUUM PUMP &amp; PAIR TO CONVEYOR</text>
<text x="362" y="587">VACUUM CLEANER. HOLES SHOULD BE</text>
<text x="105" y="594">INTERLOCK LOOP.</text>
<text x="362" y="594">FILLED WITH MIX OF BOTE-COTE</text>
<text x="362" y="601">EPOXY-E-GLUE - SUFFICIENT TO FILL</text>
<text x="362" y="608">HOLE AFTER ANCHOR IS INSERTED</text>
<text x="362" y="616">ENSURING GLUE WETS SIDES OF HOLE.</text>
<text x="362" y="623">AFTER ACCURATE LOCATION OF FRAME,</text>
<text x="362" y="630">BOLTS TO BE SCREWED INTO THREADED</text>
<text x="362" y="638">INSERTS TO SUFFICEINT DEPTH TO</text>
<text x="362" y="645">ALLIGN INSERT. AFTER CURING, CLEAN</text>
<text x="362" y="652">INSERTS WITH M16 PLUG TAP, PLACE SHIMS</text>
<text x="362" y="660">UNDER FEET TO ENSURE FRAME IS PLUMB</text>
<text x="362" y="667">AND TIGHTEN BOLTS.</text>
<text x="740" y="738">DRAWN</text>
<text x="780" y="738">JIM SANDERSON</text>
<text x="836" y="738">OCTOBER 2014</text>
<text x="740" y="752">CHECKED</text>
<text x="740" y="765">APPROVED</text>
<text x="740" y="779">MASS</text>
<text x="882" y="779">SCALE</text>
<text x="950" y="779">DRAWING NUMBER</text>
<text x="1058" y="779">REVISION</text>
<text x="1099" y="779">SHEET SIZE</text>
<text x="315" y="792">REV</text>
<text x="462" y="792">DRAWN</text>
<text x="484" y="792">CHECK</text>
<text x="528" y="792">REV</text>
<text x="676" y="792">DRAWN</text>
<text x="697" y="792">CHECK</text>
<text x="384" y="797">REVISION</text>
<text x="507" y="797">DATE</text>
<text x="598" y="797">REVISION</text>
<text x="720" y="797">DATE</text>
<text x="315" y="800">NO</text>
<text x="469" y="800">BY</text>
<text x="490" y="800">BY</text>
<text x="529" y="800">NO</text>
<text x="683" y="800">BY</text>
<text x="703" y="800">BY</text>
</g>
<g font-size="3.6" fill="#191924">
<text x="774" y="207">NEW FRAMEWORK TO SUPPORT</text>
<text x="770" y="212">LIGHT CURTAINS ON NORTH WALL</text>
<text x="780" y="217">(SEE DRAWING No IA-1-022)</text>
<text x="782" y="227">ALIGNED WITH MATCHING</text>
<text x="790" y="222">130 x 5 FLATBAR TO BE</text>
<text x="780" y="232">FLATBAR ON GUARD FLAME</text>
<text x="785" y="237">FIX TO FLOOR AND WALL</text>
<text x="788" y="242">USING 6 x M16 BOLTS &amp;</text>
<text x="786" y="247">WASHERS INTO DYNASET</text>
<text x="810" y="251">ANCHORS</text>
<text x="616" y="306">10 THICK STEEL PLATE</text>
<text x="616" y="311">FASTENED INTO PLATE</text>
<text x="705" y="306">REINSTALL ABB IRB 120 ROBOT, TABLE,</text>
<text x="705" y="311">MAYTEC SECTION CAMERA SUPPORTS,</text>
<text x="167" y="314">MOVE FLEX PENDANT HOLDER TOWARD RIGHT HAND END</text>
<text x="616" y="316">BEHIND PLASTERBOARD</text>
<text x="705" y="316">CAMERAS AND USB HUB AS INSTALLED</text>
<text x="203" y="319">OF EXISTING 160 x 6 ALUMINIUM FLAT</text>
<text x="616" y="321">AFTER POSITIONING GUARD</text>
<text x="705" y="321">IN BLOCKHOUSE ROOM G10C</text>
<text x="616" y="326">FRAME DRILL AND TAP</text>
<text x="705" y="326">REPLACE ANY DAMAGED FASTENERS</text>
<text x="121" y="335">OF THE GUARD TO REMAIN IN EMERGENCY STOP CIRCUIT</text>
<text x="128" y="330">EXISTING EMERGENCY STOP BUTTONS ON EITHER SIDE</text>
<text x="616" y="331">2 HOLES M12 THROUGH</text>
<text x="616" y="336">STEEL PLATE</text>
<text x="705" y="331">AND ALL NYLOC NUTS</text>
<text x="616" y="341">FASTEN GUARD FRAME</text>
<text x="125" y="347">REINSTALL SALVAGED EMERGENCY STOP BUTTON</text>
<text x="616" y="345">WALL ATTACHMENT PLATE</text>
<text x="128" y="352">ON NORTH WALL IN EMERGENCY STOP CIRCUIT</text>
<text x="616" y="350">USING 2 x M12 SCREWS</text>
<text x="513" y="367">900 LENGTH OF STAINLESS STEEL</text>
<text x="518" y="372">FLAT BAR FASTENED TO WEST</text>
<text x="613" y="372">MOUNT LONG LIGHT CURTAIN</text>
<text x="782" y="372">MOUNT LONG LIGHT CURTAIN</text>
<text x="519" y="376">FACE OF GUARD FRAME TO</text>
<text x="613" y="377">TRANSMITTER ON OUTSIDE</text>
<text x="789" y="377">RECEIVER ON OUTSIDE OF</text>
<text x="532" y="381">SUPPORT 900 HIGH x</text>
<text x="613" y="382">OF 130 x 5 FLAT BAR</text>
<text x="805" y="382">130 x 5 FLAT BAR</text>
<text x="527" y="386">25 THICK BLACK PANEL</text>
<text x="613" y="392">PROVIDE NEW 50 x 25 RHS</text>
<text x="613" y="397">SPACER &amp; 3 THICK PLATE</text>
<text x="613" y="402">TO SUPPORT EMERGENCY</text>
<text x="530" y="404">VACUUM PUMP</text>
<text x="613" y="407">STOP/RESET PANEL &amp;</text>
<text x="534" y="409">RELAY BOX</text>
<text x="562" y="409">LIGHT</text>
<text x="613" y="411">EXTERNAL OPERATORS</text>
<text x="508" y="419">CONVEYOR</text>
<text x="558" y="419">CONTROL</text>
<text x="559" y="414">CURTAIN</text>
<text x="613" y="416">PANEL</text>
<text x="510" y="424">CONTROL</text>
<text x="796" y="422">REINSTALL SALVAGED</text>
<text x="511" y="429">CABINET</text>
<text x="613" y="428">EXISTING EMERGENCY</text>
<text x="787" y="427">EMERGENCY STOP BUTTON</text>
<text x="613" y="433">STOP/RESET PANEL</text>
<text x="787" y="437">EMERGENCY STOP CIRCUIT</text>
<text x="790" y="432">ON NEW FRAMEWORK IN</text>
<text x="613" y="443">MOTOR ON BUTTON &amp;</text>
<text x="422" y="449">AS SHOWN ON</text>
<text x="424" y="445">DOUBLE DATA</text>
<text x="613" y="448">MODE SWITCH TO BE</text>
<text x="430" y="454">A18.403[K]</text>
<text x="613" y="452">TRANSFERED FROM</text>
<text x="428" y="461">DOUBLE 10A GPO</text>
<text x="613" y="457">ROBOT CONTROLLER</text>
<text x="428" y="466">AS SHOWN ON</text>
<text x="613" y="462">TO NEW EXTERNAL</text>
<text x="613" y="467">OPERATOR'S PANEL</text>
<text x="274" y="472">MTS1800 TABLE</text>
<text x="428" y="471">A18.403[K]</text>
<text x="277" y="477">x 750 HIGH</text>
<text x="429" y="477">DOUBLE DATA</text>
<text x="781" y="475">MOUNT SHORT LIGHT CURTAIN</text>
<text x="792" y="479">RECEIVER ON INSIDE OF</text>
<text x="429" y="482">PREVIOUSLY</text>
<text x="805" y="484">130 x 5 FLAT BAR</text>
<text x="387" y="491">230V 20A</text>
<text x="429" y="487">SHOWN ON</text>
<text x="429" y="492">NIB WALL</text>
<text x="792" y="489">TOP OF THIS RECEIVER &amp;</text>
<text x="387" y="495">SINGLE PHASE</text>
<text x="428" y="497">DOUBLE 10A GPO</text>
<text x="783" y="494">BOTTOM OF UPPER RECEIVER</text>
<text x="387" y="500">OUTLET WITH</text>
<text x="428" y="502">PREVIOUSLY SHOWN</text>
<text x="777" y="499">TO USE SAME BOLTS TO MINIMISE</text>
<text x="789" y="504">GAP BETWEEN RECEIVERS</text>
<text x="387" y="505">PADLOCKABLE</text>
<text x="428" y="507">ON NIB WALL</text>
<text x="387" y="510">SWITCH PREVIOUSLY</text>
<text x="387" y="515">SHOWN ON NIB WALL</text>
<text x="613" y="535">MOUNT SHORT LIGHT CURTAIN</text>
<text x="613" y="540">TRANSMITTER ON INSIDE</text>
<text x="687" y="535">ATTACH ABB IRC5</text>
<text x="687" y="540">COMPACT CONTROLLER</text>
<text x="740" y="535">REISTALL CONVEYOR PARALLEL TO</text>
<text x="740" y="540">REAR GLASS WALL CENTRED IN</text>
<text x="613" y="544">OF 130 x 5 FLAT BAR</text>
<text x="687" y="544">TO PLINTH MADE OF</text>
<text x="740" y="544">OPENING IN GUARD FRAME WITH</text>
<text x="613" y="549">TOP OF THIS TRANSMITTER &amp;</text>
<text x="687" y="549">550 x 550 x 19 THICK</text>
<text x="740" y="549">BELT GUARD AGAINST GUARD FRAME</text>
<text x="613" y="554">BOTTOM OF UPPER TRANSMITTER</text>
<text x="687" y="554">MARINE PLYWOOD &amp;</text>
<text x="740" y="554">FIX TO FLOOR WITH 8 x M8 BOLTS &amp;</text>
<text x="613" y="559">TO USE SAME BOLTS TO MINIMISE</text>
<text x="613" y="564">GAP BETWEEN TRANSMITTERS</text>
<text x="687" y="559">2 PIECES OF 70 x 45</text>
<text x="687" y="564">x 550 LONG DRESSED</text>
<text x="740" y="559">WASHERS INTO DYNASET ANCHORS</text>
<text x="687" y="569">TIMBER</text>
</g>
<g font-size=".5" fill="#191924">
<text x="1056" y="422">OFF</text>
<text x="1056" y="423">0</text>
<text x="1059" y="422">ON</text>
<text x="1060" y="423">1</text>
<text x="1063" y="422">OFF</text>
<text x="1063" y="423">0</text>
<text x="1066" y="422">ON</text>
<text x="1066" y="423">1</text>
<text x="383" y="436">OFF</text>
<text x="383" y="436">0</text>
<text x="386" y="436">ON</text>
<text x="386" y="436">1</text>
<text x="1032" y="439">OFF</text>
<text x="1033" y="440">0</text>
<text x="1036" y="439">ON</text>
<text x="1036" y="440">1</text>
<text x="1039" y="439">OFF</text>
<text x="1039" y="440">0</text>
<text x="1042" y="439">ON</text>
<text x="1043" y="440">1</text>
<text x="1046" y="439">OFF</text>
<text x="1046" y="440">0</text>
<text x="1049" y="439">ON</text>
<text x="1049" y="440">1</text>
</g>
</svg>
